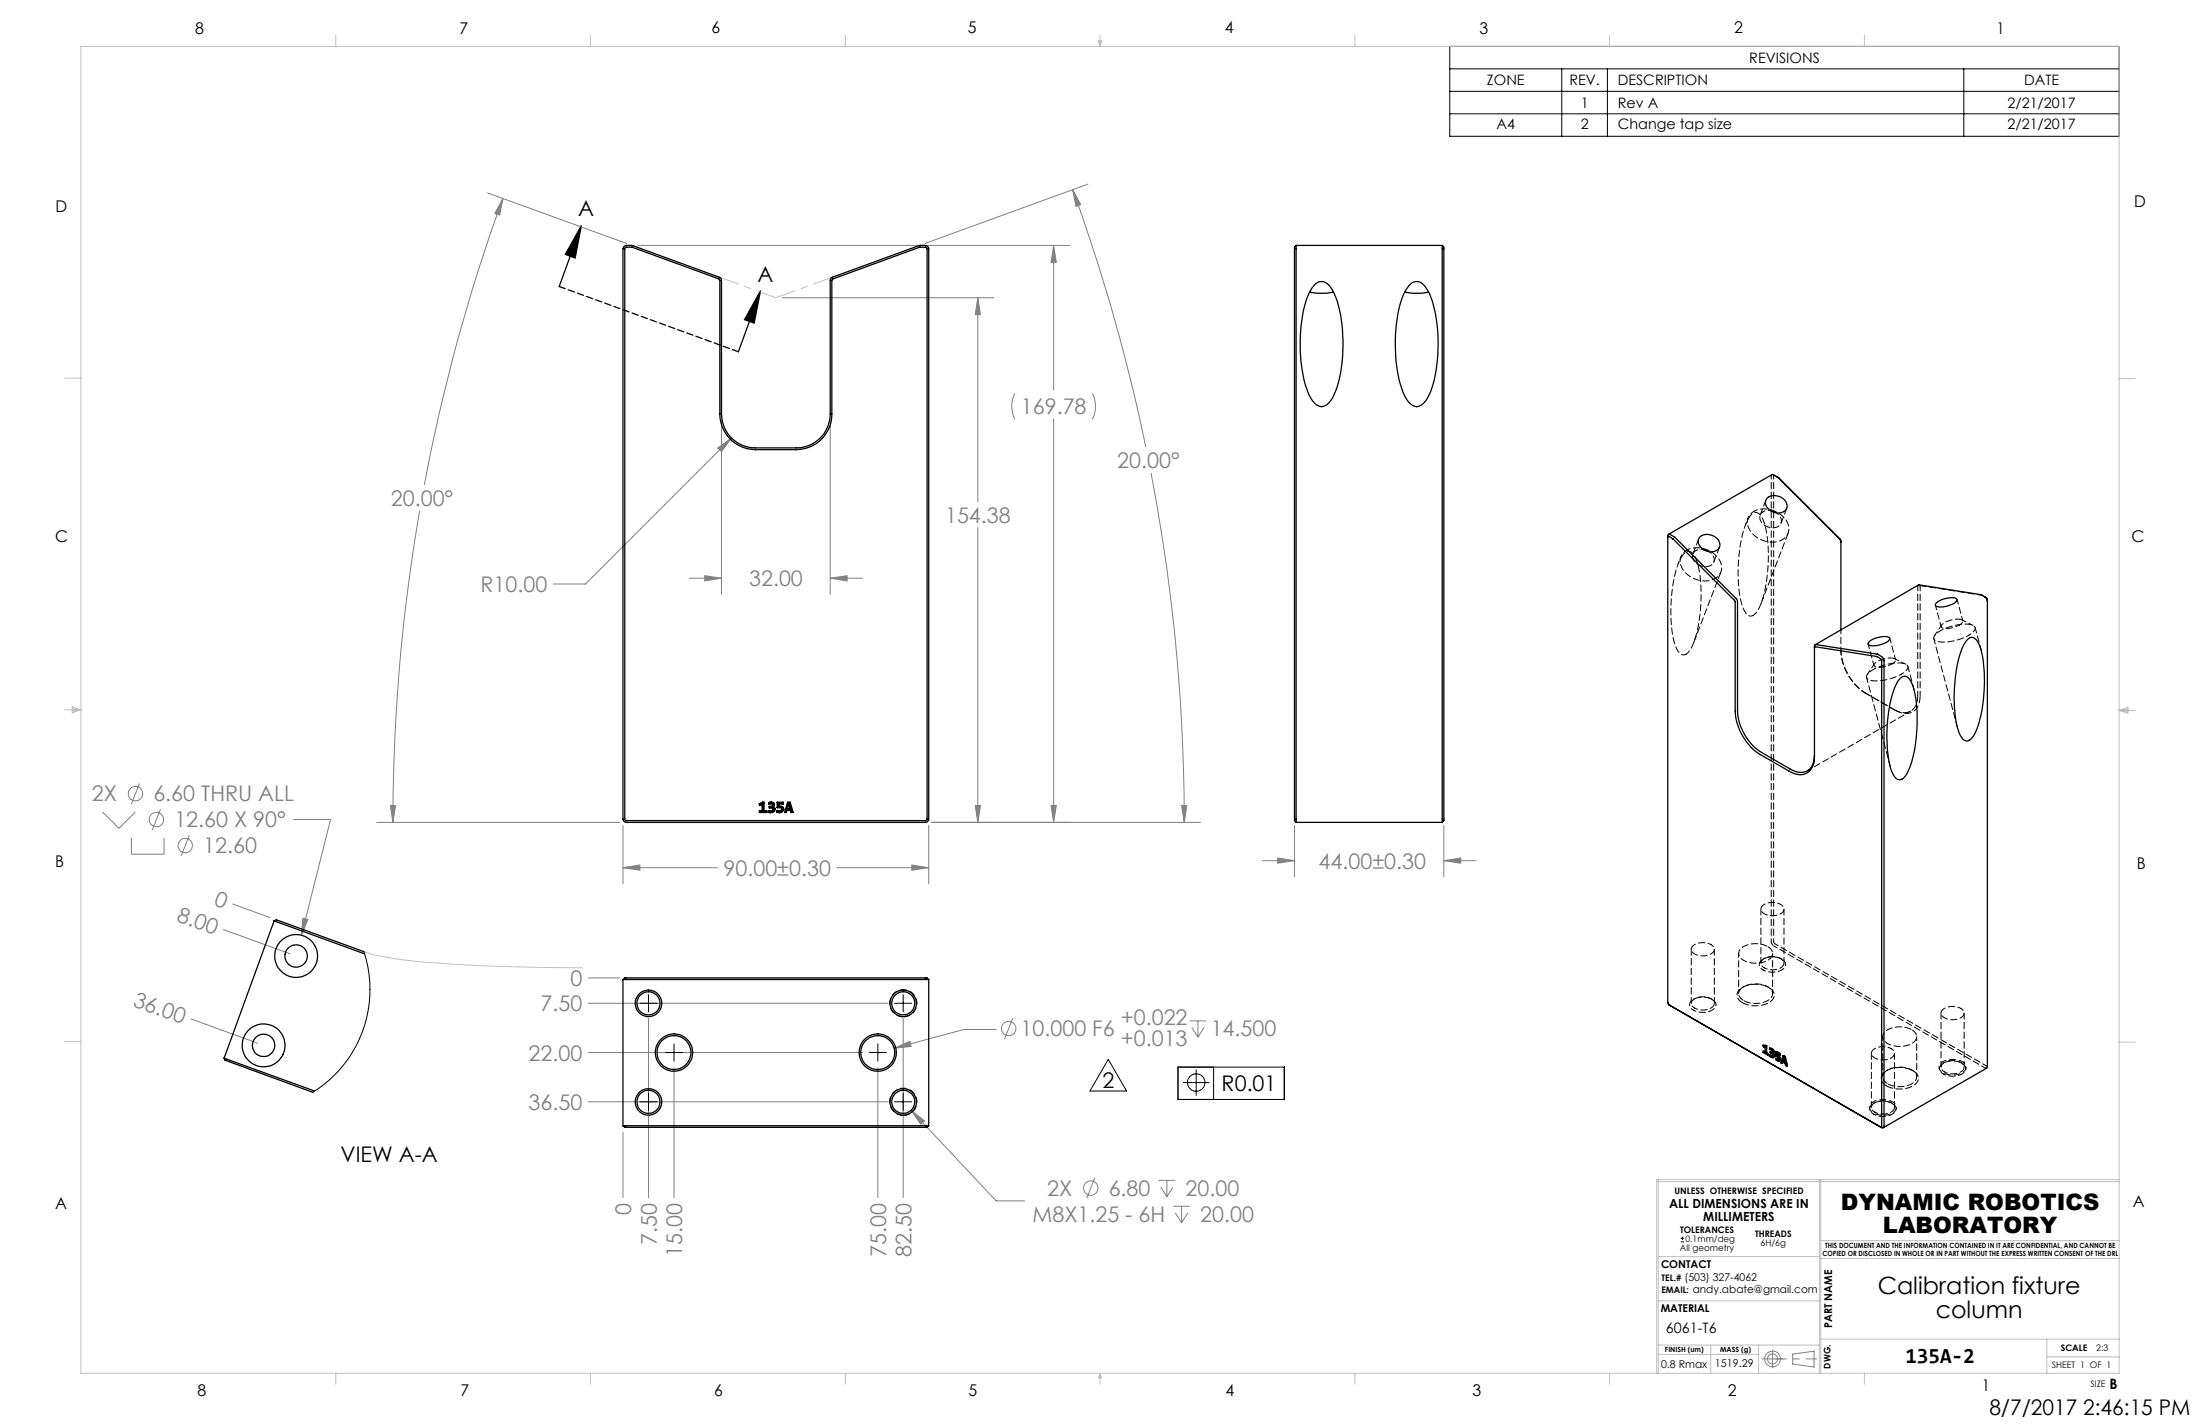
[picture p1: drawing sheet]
<svg xmlns="http://www.w3.org/2000/svg" width="432mm" height="279mm" viewBox="0 0 432 279" stroke-linecap="round" stroke-linejoin="round" font-family="sans-serif">
<g fill="none" stroke="#808080" stroke-width=".2">
<path d="M95.7 37.9l27.3 9.9M98.7 38.9l-.6 3.3-1-.3zM98.7 38.9a351 351 0 0 0-15.4 56.2M210.5 37.2l1.6 2.9-.9 .4zM210.5 37.2a357.4 357.4 0 0 1 14.4 50.6M213.5 36.1l-31.9 11.7M125.2 48.2h84.8M153.6 58.4h41.5M191.9 58.4v40.1M191.9 58.4l.5 3.3h-1zM206.8 48.2l.5 3.3h-1zM206.8 48.2v28.4"/>
<path d="M199.2 77.2a5.6 5.6 0 0 0 0 5M214.4 77.2a5.6 5.6 0 0 1 0 5M140.9 87.9l2.7-2-2 2.7zM141.6 82.5v34.1M143.6 85.9l-28.7 28.7h-6.3M162.9 82.5v34.1M206.8 82.2v79.2M225.9 92.8a362 362 0 0 1 6.5 68.6M82.4 100.2a354.9 354.9 0 0 0-5.3 61.2M135.3 113.5h6.3M138.3 113l3.3 .5-3.3 .5zM162.9 113.5l3.4-.5v1z"/>
<path d="M162.9 113.5h6.4M191.9 103.5v57.9M20.1 159.3l3.3 3.2 3.2-3.2M27.4 153.7l-1.6 4M31.5 158.8l-1.6 4M76.6 158h1l-.5 3.4zM191.4 158h1l-.5 3.4zM206.3 158h1l-.5 3.4zM231.9 158h1l-.5 3.4zM25.8 164.4v3.2h6.4v-3.2M37.1 163.9l-1.5 4M45.7 177.4l7.4 2.7"/>
<path d="M57.6 160.8h7.3l-5.7 22.7M73.9 161.4h47.8M122.3 170.3l3.3-.6v1zM122.3 162v11.4M122.3 170.3h18.5M164.3 170.3h18M179 169.7l3.3 .6-3.3 .4zM182.3 162v11.4M182.9 161.4h52.7M247.7 168.9h6.4M250.8 168.3l3.3 .6-3.3 .5zM254.1 162v10"/>
<path d="M283.4 168.9l3.3-.6v1.1zM283.4 162v10M283.4 168.9h6.3M37.5 199.9l13.1 4.8M43.9 182.4l13 4.7M59.4 180.2l1 .2-1.2 3.1zM115.5 191.9h6.2M115.5 196.8h58.8M127.3 199.8v35.2M177.3 199.8v35.2M198.8 199.8l-1.6 4M115.5 206.5h53.8"/>
<path d="M115.5 216.2h58.8M132.3 209.5v25.5M172.3 209.5v25.5M175.5 205.7l3.1-1.4 .2 1zM178.8 217.8l2.7 2.1-.8 .7zM178.8 217.8l16.7 17.8h5.6M195.5 202h-6.3l-13.7 3.7M233.5 200.3h3.2M233.9 201.6l1.2 1.9M235.1 200.3v3.2M236.3 201.6l-1.2 1.9M122.3 222.1v12.9"/>
<path d="M214.9 231.1l-1.6 4M227.4 231.6h3.2M227.8 232.9l1.2 1.9M229 231.6v3.2M230.2 232.9l-1.2 1.9M230.3 236.7h3.2M230.7 238l1.2 1.9M231.9 236.7v3.2M233.1 238l-1.2 1.9M345.9 266.6h4M347.9 264.9v3.5M351.9 265.7l4.2-.6v3.1l-4.2-.5z"/>
<circle cx="26.6" cy="155.7" r="1.41"/>
<circle cx="30.7" cy="160.8" r="1.4"/>
<circle cx="36.4" cy="165.9" r="1.42"/>
<circle cx="198" cy="201.8" r="1.41"/>
<circle cx="214.1" cy="233.1" r="1.42"/>
<circle cx="347.9" cy="266.6" r="1.55"/>
<circle cx="347.9" cy="266.6" r="1"/>
</g>
<g fill="none" stroke="#000" stroke-width=".2">
<path d="M284.6 9.1h131.3v17.6h-131.3zM284.6 13.5h131.3M284.6 17.9h131.3M306.5 13.5v13.2M315.5 13.5v13.2M385.4 13.5v13.2M284.6 22.3h131.3M125.6 196.9h3.4M127.3 195.2v3.3M175.6 196.9h3.4M177.3 195.2v3.3M125.6 216.2h3.4"/>
<path d="M127.3 214.5v3.4M130.6 206.5h3.4M132.3 204.8v3.4M170.6 206.5h3.4M172.3 204.8v3.4M175.6 216.2h3.4M177.3 214.5v3.4M217.5 207.9l3.6 6.2h-7.2zM231.2 209.4h20.9v6.3h-20.9zM232.2 212.4h5.1M234.8 209.8v5.2M238.2 209.4v6.3"/>
<path d="M329.9 243.7h.7M329.9 243h.7M330.2 242.6v.7"/>
<circle cx="234.8" cy="212.4" r="1.72"/>
</g>
<path d="M114.1 44.3l-1.2 6.3-2-.7zM114.1 44.3l-4.4 11.9M149.3 57.1l-1.3 6.3-1.9-.7zM149.3 57.1l-4.4 11.9" fill="none" stroke="#000" stroke-width=".25"/>
<g fill="none" stroke="#c0c0c0" stroke-width=".2">
<path d="M15.9 9.1h400v260.4h-400zM65.9 6.9v2.2M115.9 6.9v2.2M165.9 6.9v2.2M215.6 8h.6l-.3 1.1zM215.7 8l.2 1.1M215.9 6.9v2.2M216 8l-.1 1.1M265.9 6.9v2.2M315.9 6.9v2.2M365.9 6.9v2.2M12.7 74.2h3.2"/>
<path d="M415.9 74.3h3.2M12.7 139.3h3.2M14.2 139.1l1.7 .2M14.2 138.7l1.7 .6-1.7 .5zM15.9 139.3l-1.7 .3M415.9 139.4h3.2M415.9 139.4l1.8-.6v1.2zM415.9 139.4l1.8 .3M417.7 139.2l-1.8 .2M71.4 186.8a56.7 56.7 0 0 0 13.5 2.1 386 386 0 0 0 29.5 1M12.7 204.4h3.2M415.9 204.5h3.2"/>
<path d="M325.2 231.8h90.7M325.5 231.5v38M357.1 231.5v38M357.4 231.5v38M415.9 231.5h-90.7v38M325.5 255.2h31.9M325.5 246.6h31.6M357.4 243.4h58.5M357.4 246.9h58.5M65.9 269.5v2.1M115.9 269.5v2.1M165.9 269.5v2.1"/>
<path d="M215.9 269.5v2.1M215.9 269.5l.3 .8h-.6zM265.9 269.5v2.1M315.9 269.5v2.1M325.5 263.9h31.6M325.5 265.7h19.7M335.8 263.9v5.6M345.2 263.9v5.6M357.4 262.7h58.5M365.9 269.5v2.1M401.7 266.2h14.2M401.7 262.7v6.8"/>
</g>
<path d="M371.5 216.2a3.6 3.6 0 0 0-4.5 .7 1.48 1.48 0 0 0 1.4 1.8 3.3 3.3 0 0 0 3.8-1.2 1.19 1.19 0 0 0-.7-1.3M385.1 208.3a3.6 3.6 0 0 0-4.4 .7 1.48 1.48 0 0 0 1.4 1.8 3.3 3.3 0 0 0 3.8-1.1 1.19 1.19 0 0 0-.8-1.4" fill="none" stroke="#000" stroke-width=".2" stroke-dasharray="1.3 .6" stroke-dashoffset=".6" stroke-linecap="butt"/>
<path d="M177.3 199.5a2.67 2.67 0 0 1-2.4-3.9 2.67 2.67 0 0 1 4.6-.2 2.67 2.67 0 0 1-2 4.1h-.2M177.3 218.8a2.67 2.67 0 0 1-2.4-3.9 2.67 2.67 0 0 1 4.6-.2 2.67 2.67 0 0 1-2 4.1h-.2" fill="none" stroke="#000" stroke-width=".2" stroke-dasharray="1.3 .6" stroke-dashoffset="-.1" stroke-linecap="butt"/>
<path d="M109.8 56.2l35.1 12.8" fill="none" stroke="#000" stroke-width=".25" stroke-dasharray="1.3 .6"/>
<path d="M348.5 266.6h8.1" fill="none" stroke="#808080" stroke-width=".2" stroke-dasharray="15.2 1.3 1.3 1.3" stroke-dashoffset="13.1"/>
<path d="M141.2 54.4l11.1 4M152.3 58.4l11.1-4" fill="none" stroke="#c0c0c0" stroke-width=".2" stroke-dasharray="15.2 1.3 1.3 1.3" stroke-dashoffset="11.2"/>
<path d="M114.1 44.3l-1.2 6.3-2-.7zM149.3 57.1l-1.3 6.3-1.9-.7z" fill="#000"/>
<g fill="#808080">
<path d="M191.9 58.4l.5 3.3h-1zM191.4 158h1l-.5 3.4z"/>
<path d="M206.3 158h1l-.5 3.4zM206.8 48.2l.5 3.3h-1zM138.3 113l3.3 .5-3.3 .5zM162.9 113.5l3.4-.5v1zM140.9 87.9l.7 .7 2-2.7zM231.9 158h1l-.5 3.4zM210.5 37.2l1.6 2.9-.9 .4zM98.7 38.9l-.6 3.3-1-.3zM76.6 158h1l-.5 3.4zM122.3 170.3l3.3-.6v1zM179 169.7l3.3 .6-3.3 .4zM250.8 168.3l3.3 .6-3.3 .5zM283.4 168.9l3.3-.6v1.1zM178.8 217.8l1.9 2.8 .8-.7zM175.5 205.7l3.3-.4-.2-1zM59.4 180.2l-.2 3.3 1.2-3.1z"/>
</g>
<g fill="none" stroke="#000" stroke-width=".25">
<path d="M122.4 48.5l.5-.3h1.3l17 6.2 .3 .2 .1 .3v26.3a6.7 6.7 0 0 0 6.7 6.7h8a6.7 6.7 0 0 0 6.6-6.7v-26.3l.2-.3 .3-.2 17-6.2h1.2a.73 .73 0 0 1 .7 .6v111.9a.73 .73 0 0 1-.7 .7h-58.7a.73 .73 0 0 1-.6-.7v-111.9zM122.7 48.6l.2-.1h1.2l17.2 6.4v26.3a7 7 0 0 0 7 7h8a7 7 0 0 0 7-7v-26.3l17.2-6.4h1.3l.2 .3v111.9l-.1 .2h-59.2zM254.4 48.2v113.2M254.4 48.2l-.3 .3v112.5l.3 .4M254.4 48.2h28.7M257 57.3a13.1 13.1 0 0 0 4.7 0M258.1 55.8a1.82 1.82 0 0 1 2.9 .3 18.1 18.1 0 0 1 2.5 9.6 24.8 24.8 0 0 1-2 12.5l-.4 .5a1.92 1.92 0 0 1-1.7 1.1 1.92 1.92 0 0 1-1.8-1.1 16.7 16.7 0 0 1-2.3-7.8 29.2 29.2 0 0 1 1.6-13.2l.6-1.1zM275.7 57.3a12.9 12.9 0 0 0 4.7 0M276.5 56.1a1.86 1.86 0 0 1 3.1 0 15.1 15.1 0 0 1 2.4 7.5 30.5 30.5 0 0 1-1.3 13.4l-.3 .6a2.71 2.71 0 0 1-2.7 2.1 4.7 4.7 0 0 1-2.6-3.4 30.1 30.1 0 0 1 .4-18.6zM283.1 48.2v113.2M283.1 48.2l.3 .3v112.5l-.3 .4M346.9 97.7a2.48 2.48 0 0 1 3.9 1.7 1.92 1.92 0 0 1-2.9 1 1.78 1.78 0 0 1-1-2.7z"/>
<path d="M348.8 93.6l12.3 12.2 .2 .6M348.8 93.6l-.8-.5h-.2l-20.3 11.7M348.8 93.6l.3 .2 12.2 12.2v17.6M327.3 105.4l.3-.1 .7 .4 12.3 12.3v21.5a10.9 10.9 0 0 0 4.9 8.6l5.7 3.2a3 3 0 0 0 4.4-.5 4.3 4.3 0 0 0 .5-2.4l.1-21.8 .2-.1 12.1 1.8 .8 .5 .5 .7v91.5a.3 .3 0 0 1-.2 .3 .3 .3 0 0 1-.3 0l-41.7-24.1M333.7 105.3a2.48 2.48 0 0 1 3.9 1.8 1.92 1.92 0 0 1-2.9 .9 1.78 1.78 0 0 1-1-2.7zM334.3 107.8l1.1 .4M347.5 100.2l1.1 .4M379.9 118.4a4.5 4.5 0 0 1 4-1l.2 .1a1.12 1.12 0 0 1-1 1.1 4.2 4.2 0 0 1-3.2 .3l-.1-.2zM389.6 117.1l.3 .4 .2 .4M389.6 117.1l-.8-.4-12.2-1.9-20.3 11.7M389.6 117.1l.3 .2 .2 .3v91.7l-.2 .3-20.3 11.7M356.1 127.1l.2-.2 12.1 1.9 .8 .5 .1 .3v91.4l-.2 .1"/>
<path d="M366.7 126a4.5 4.5 0 0 1 4-.9l.2 .1a1.12 1.12 0 0 1-1 1 4.2 4.2 0 0 1-3.2 .3l-.1-.1zM372.9 133.1a1.13 1.13 0 0 1 2 .3 17.8 17.8 0 0 1 1.4 8.8 21.9 21.9 0 0 1-2.2 9.9 1.27 1.27 0 0 1-1.2 .9 1.27 1.27 0 0 1-1.2-.9 19.2 19.2 0 0 1-1.3-9 20.3 20.3 0 0 1 2.3-9.7zM386.2 125.5a1.1 1.1 0 0 1 1.9 .3 14.5 14.5 0 0 1 1.4 7.1 23.4 23.4 0 0 1-2.2 11.6 1.22 1.22 0 0 1-2 .6 10.9 10.9 0 0 1-1.7-6.2 26.9 26.9 0 0 1 1.8-12.3zM149 157.7l.1 .3M149 157.7l.2 .1M149 159.4h1.4M149 159.1h.6M149 159.1v.3M149 159.1l.2 .1M149.2 157.8h.1M149.2 159.2h.1M149.2 159.2l-.2 .2"/>
<path d="M149.2 159.2h1M149.2 157.8l-.1 .2M149.6 157.8l-.5 .2M149.6 157.8v1.3M149.6 157.4h.4M149.6 157.4l-.6 .3M149.6 157.4l.1 .2M149.7 157.6h.1M149.7 157.6l-.5 .2M149.7 157.6l-.1 .2M149.8 157.6v1.6l-.2-.1M149.8 157.6v1.6l.2-.1"/>
<path d="M150 159.1h.4M150 157.4v1.7M150 157.4l-.2 .2M150.2 159.2h.1M150.2 159.2l.2 .2M150.4 159.1v.3M150.4 159.1l-.2 .1M150.8 159.1l.1 .2M150.8 159.1h.4M150.8 159.1v.3M150.8 157.5l.2 .1M150.8 157.5v.3"/>
<path d="M150.9 159.3l-.1 .1M150.9 159.3h.1M150.9 159.3h.3M151 158.5a.57 .57 0 0 1 .7 .3M151 157.6l-.2 .2M151 157.6h.1M151 158.2v.3M151 158.2l.2 .2M151.2 158.4h.1M151.2 158.4l-.2 .1M151.2 159.1v.2M151.2 158.4l.6 .1"/>
<path d="M151.3 157.7l-.5 .1M151.3 157.7l.4 .2M151.3 157.6v.1M151.3 157.6l.4 .1 .1 .2M151.3 157.6h-.3M151.3 157.4l.6 .1 .1 .4M151.3 157.4l-.5 .1M151.3 157.4v.2M151.3 157.6l.5 .1 .1 .2M151.7 157.9a.51 .51 0 0 1-.7 .3M151.7 157.9h.1M151.7 158.3l.3 .2 .2 .3"/>
<path d="M151.7 158.3l-.5 .1M151.7 158.8h.2M151.7 158.8l-.1 .2-.4 .1M151.8 158.5l.1 .3M151.8 158.5l.2 .3M151.8 158.1l-.6 .3M151.8 157.9v.2M151.9 158.8l-.1 .3-.6 .2M151.9 157.9l-.1 .2M151.9 157.9h.1M152 158.8l-.2 .4-.9 .1M152 158.8h.2"/>
<path d="M152 157.9l-.3 .4M152.2 158.8a.97 .97 0 0 1-1.4 .6M152.5 159.1h.4M152.5 159.4l.4 .1M152.5 159.1l.2 .1M152.5 159.1v.3M152.5 158.5h.8l.1 .3M152.5 157.4h1.2M152.5 157.4v1.1M152.5 157.4l.2 .2M152.7 158.3a.7 .7 0 0 1 .9 .3l.1 .2M152.7 159.2l-.2 .2"/>
<path d="M152.7 159.2l.2 .1M152.7 159.2h.1M152.7 158.3l-.2 .2M152.7 157.6h.9M152.7 157.6v.7M152.8 157.6v.7l.1-.1M152.8 157.6l.1 .2M152.8 157.6h.8M152.9 158.2h.1a.7 .7 0 0 1 .8 .4v.2M152.9 157.8v.4M152.9 157.8h.8M152.9 158.3l.5 .1 .2 .4"/>
<path d="M152.9 159.3v.2M152.9 159.1v.2M153.4 158.8h.2M153.4 158.8l-.1 .2-.4 .1M153.6 158.8l-.2 .3-.5 .2M153.6 157.6l.1 .2M153.6 157.6h.1M153.7 158.8h.1M153.7 158.8l-.3 .4-.5 .1M153.7 157.4v.4M153.7 157.4l-.1 .2M153.8 158.8v.2a.85 .85 0 0 1-.9 .5"/>
<path d="M154 159.4h.3M154.2 159.2h.1M154.2 159.2l-.2 .2M154.2 159.2l.1 .2M154.3 158.9l.1 .1M154.3 158.9h1M154.4 159l-.1 .4M154.4 159h.8M154.6 158.7l-.3 .2M154.6 158.7h.5M154.6 157.4h.5M154.6 157.4l-.6 2"/>
<path d="M154.6 157.4l.1 .2M154.7 157.6h.1M154.7 157.6l-.5 1.6M154.8 157.5l.1 .1M154.8 157.5l-.1 .1M154.8 157.8l.3 .9M154.8 157.5v.3M154.8 157.8l-.2 .9M154.9 157.6h.1M154.9 157.6l.4 1.3-.2-.2M155 157.6l.5 1.6M155.1 157.4l.6 2"/>
<path d="M155.1 157.4l-.1 .2M155.2 159l.1 .4M155.3 159.4h.4M155.3 158.9l-.1 .1M155.3 158.9l.1 .3M155.4 159.2h.1M155.4 159.2l-.1 .2M155.5 159.2l.2 .2M356.1 148.2a2.92 2.92 0 0 1-2.5 3.4 4.1 4.1 0 0 1-2.2-.7l-5.6-3.3a10.4 10.4 0 0 1-4.8-8.1v-21.8l-12.3-12.3-.9-.5a.3 .3 0 0 0-.3-.1 .3 .3 0 0 0-.2 .4v91.5l.3 .5M254.4 161.4h28.7M53.8 180.7l.5-.2 17.1 6.2M53.8 180.7l-9.8 26.9"/>
<path d="M53.8 180.7l17.7 6.4M122.3 192.2h60M122.3 192.2l.3-.3h59.4l.3 .3M122.3 192.2v28.7M182.3 192.2v28.7M327.6 197.2l.2 .1M44 207.6l17.7 6.5M44 207.6l.2 .4M44.2 208h.1M44.2 208l17.2 6.3M346 205.1l.7 .1v1.4l.3 .2v.2l-.9-.5M346 205.1l.1 .3"/>
<path d="M346 205.1h.4M346.1 205.4h.3M346.3 206.4l-.2 .1M346.4 205.1l.2 .1M346.4 205.2l-.3 .2M346.4 205.1v.1M346.4 205.4v1M346.4 206.4l-.3-.2v.3M346.4 206.4l.3 .2M346.6 205.2l-.2 .2M347.3 205.9v-.3a.99 .99 0 0 1 .9 .8M347.3 205.9l.4 .1"/>
<path d="M347.5 206.6l.4 .3v.2M347.5 207.1l-.2 .1M347.6 205.7l-.3 .2M347.6 206.4l-.1 .2M347.7 206l.2 .4M347.8 205.9l-.1 .1M347.8 207.3h.3M347.9 206.4l-.2 .1-.2-.2v.3M347.9 206.7l.3 .4-.1 .4h-.3l-.5-.3M347.9 207.1l-.1 .2-.5-.4v.3M348.1 206.3l-.2 .1M348.2 206.4l-.4 .1 .1 .2"/>
<path d="M348.2 206.4l-.1 .3h-.2M348.2 207.1h-.3M348.2 207.2l-.1 .1M348.3 207.2l-.3 .1M348.5 207.2l.5 .3 .1 .3M348.5 207.9l.3 .2M348.7 207.8l-.2 .1M348.8 207a.72 .72 0 0 1 .4 1.2l-.4-.1M348.8 206.7v.3M348.8 206.7l.6 .3v-.2l-.9-.5v.9M348.8 207l-.3 .2M348.8 206.5v.2"/>
<path d="M349.1 207.8l-.1 .1-.5-.3v.3M349.4 207.9h-.4l-.2 .2M349.4 207.8h-.3M349.5 207.9l-.4 .1M349.5 208.5l.5-1.4 .3 .2 .4 1.9-.3-.1M349.9 208.4l-.1 .3-.3-.2M349.9 208.4l.5 .3M349.9 208.4h.1M349.9 208.4l-.4 .1M350 208.2l.3 .2M350 208.2l-.1 .2M350.1 207.5l.2 .9"/>
<path d="M350.1 207.5l.1-.2-.3 1.1M350.1 207.5l-.1 .7M350.3 208.4l.3 .1M350.4 208.7v.4M350.6 208.5l-.2 .2M350.7 208.9l-.3 .2M122.3 220.9h60M122.3 220.9l.3 .3h59.4l.3-.3"/>
<circle cx="58.1" cy="187.6" r="2.19"/>
<circle cx="58.1" cy="187.6" r="4.2"/>
<circle cx="127.3" cy="196.9" r="2.28"/>
<circle cx="127.3" cy="196.9" r="2.6"/>
<circle cx="177.3" cy="196.9" r="2.6"/>
<circle cx="177.3" cy="196.9" r="2.27"/>
<circle cx="51.7" cy="205.1" r="4.2"/>
<circle cx="51.7" cy="205.1" r="2.2"/>
<circle cx="127.3" cy="216.2" r="2.28"/>
<circle cx="127.3" cy="216.2" r="2.6"/>
<circle cx="132.3" cy="206.5" r="3.7"/>
<circle cx="132.3" cy="206.5" r="3.3"/>
<circle cx="172.3" cy="206.5" r="3.7"/>
<circle cx="172.3" cy="206.5" r="3.3"/>
<circle cx="177.3" cy="216.2" r="2.6"/>
<circle cx="177.3" cy="216.2" r="2.27"/>
</g>
<path d="M71.4 186.7l1 4.4 .2 4.2-.5 3.6-.9 3.5-1.5 3.2-1.2 1.9-1.2 1.6-2.7 2.9-3.2 2.3" fill="none" stroke="#000" stroke-width=".2"/>
<path d="M334.3 107.8h-.7l-.7 .2M347.5 100.2h-.7l-.7 .2M373.2 132.3a9.4 9.4 0 0 1-6.3 1.1 .77 .77 0 0 1-.6-.7 .77 .77 0 0 1 .6-.8 9.4 9.4 0 0 1 7-1.6 .77 .77 0 0 1 .6 .7 .77 .77 0 0 1-.5 .8l-.8 .5M386.4 124.7a9.4 9.4 0 0 1-6.3 1.1 .77 .77 0 0 1-.6-.7 .77 .77 0 0 1 .6-.8 9.4 9.4 0 0 1 7-1.7 .77 .77 0 0 1 .6 .8 .77 .77 0 0 1-.6 .7l-.7 .6M332.4 198.2a3.6 3.6 0 0 0 4.3-.7 1.34 1.34 0 0 0-1.2-1.7 3.2 3.2 0 0 0-3.9 1.1 1.14 1.14 0 0 0 .8 1.3M346 190.3a3.6 3.6 0 0 0 4.4-.7 1.34 1.34 0 0 0-1.3-1.7 3.2 3.2 0 0 0-3.8 1.1 1.14 1.14 0 0 0 .7 1.3M350.5 207.3l.3 1.6M367.7 218.6a3.6 3.6 0 0 0 4.4-.7 1.34 1.34 0 0 0-1.3-1.7 3.2 3.2 0 0 0-3.8 1.1 1.14 1.14 0 0 0 .7 1.3M381.4 210.7a3.6 3.6 0 0 0 4.3-.6 1.34 1.34 0 0 0-1.2-1.8 3.2 3.2 0 0 0-3.8 1.1 1.14 1.14 0 0 0 .7 1.3" fill="none" stroke="#000" stroke-width=".2" stroke-dasharray="1.3 .6" stroke-dashoffset=".8"/>
<g fill="none" stroke="#000" stroke-width=".2" stroke-dasharray="1.3 .6" stroke-dashoffset=".5">
<path d="M331.1 107.9a2.65 2.65 0 0 0-.4 4.3 4.9 4.9 0 0 0 6.3 1 2.83 2.83 0 0 0-.4-4.4 5.1 5.1 0 0 0-5.5-.9M344.3 100.3a2.65 2.65 0 0 0-.4 4.3 4.9 4.9 0 0 0 6.3 1 2.83 2.83 0 0 0-.4-4.4 5.1 5.1 0 0 0-5.5-.9M366 135.9a10.4 10.4 0 0 1-4.7-8.1M371.4 130.3a4.2 4.2 0 0 1-3.5 .4l-.1-.1a2.31 2.31 0 0 1 2-1.3l1.3-.2 .6 .1 .3 .2a.73 .73 0 0 1-.6 .9M384.6 122.6a4.2 4.2 0 0 1-3.5 .5l-.1-.1a2.31 2.31 0 0 1 2-1.4l1.3-.1 .6 .1 .3 .2a.73 .73 0 0 1-.6 .8M327.8 197.3l-.3-.4-.1-.4M341.2 187.1v7.9M347.6 184.8l.2 .4 .3 .4M347.9 195v-7.9M348.1 185.6l41.5 23.9M350.3 207.2l-.3 .9M369.5 203.4v7.9"/>
<path d="M376.2 211.3v-7.9M389.8 209.1l-41.4-23.9"/>
</g>
<g fill="none" stroke="#000" stroke-width=".2" stroke-dasharray="1.3 .6">
<path d="M346.6 98.1l-1.1 3M347.8 93.1l-.2 .3M348.1 93.4l.3-.1M333.4 105.8l-1.1 2.9M336.4 110.3l1.1-3M349.6 102.6l1.1-2.9M376.5 114.8l-.1 .3M376.9 115.1l.1-.2M389 116.8h.1M366.3 136.1l-.3-.2M376.4 136.5a2.91 2.91 0 0 1-2.5 3.3 4.2 4.2 0 0 1-2.2-.6M332.6 195.9l-.2 .2"/>
<path d="M336.1 196.1l-.3-.2M342 196.7a5.3 5.3 0 0 0 5.8-.5 1.52 1.52 0 0 0-.6-2.5 5.3 5.3 0 0 0-5.9 .6 1.52 1.52 0 0 0 .7 2.4M342.2 193.6l-.2 .1M346.3 188.1l-.3 .1M347.2 193.7l-.3-.1M348.4 185.2l-.3-.4M349.7 188.2l-.2-.1M346.4 206.3h.1M346.4 206.3l.3 .2M346.4 206.3l-.1 .1M346.4 206.3l-.3-.1M346.5 205.1h.2"/>
<path d="M346.7 205.1h-.2M346.7 205.1h.1M346.7 205.1h-.1M346.7 205.1v.1M346.7 205.2h.1M346.7 206.5h.1M346.7 205.2v-.1M346.8 205.2h-.1M346.8 206.6l.3 .1M346.8 206.6h-.1M347.1 206.7h.1M347.1 206.7l-.1 .1"/>
<path d="M347.1 206.7l-.1 .3M347.6 207h.1M347.6 207l.2 .2M347.6 207l-.1 .1M347.6 207l-.3-.1M347.6 205.7h.1M347.6 205.7l.3 .1M347.6 205.7l-.3-.1M347.7 206.4h.1M347.7 206.4l-.2-.1M347.8 206.5h.1M347.8 207.2l-.2-.2"/>
<path d="M347.8 206.4h.1M347.8 206.4v.1M347.8 207.2l.3 .1M347.8 207.2l-.2-.1M347.9 205.8l-.1 .1M347.9 205.8l-.3-.1M347.9 205.8h-.2M348 206.5l-.2-.1M348 207.3l-.2-.1M348.1 206.6l.1-.2M348.2 206.7l-.4-.2M348.2 206.7l.1 .4"/>
<path d="M348.2 206.4v-.1M348.2 206.3h-.1M348.2 207.2l.1-.2M348.2 207.4l.1-.2M348.2 206.3v.1M348.3 207l-.1-.3M348.3 207h-.1M348.3 207.1v.1M348.8 207.7h.1M348.8 207.7l.2 .2M348.8 207.7l-.1 .1M348.8 207.7l-.3-.1"/>
<path d="M348.8 207v-.5M348.8 206.5v-.1M348.8 207h.1M348.8 206.4l-.3-.1M348.9 206.4v.1M348.9 206.4v.6M348.9 207l.2 .1M348.9 207h-.1M349 207.9l-.2-.2M349 207.9h.1M349 207.1l-.2-.1M349 207.9h.2"/>
<path d="M349 207.9l-.2-.1M349.2 207.9h-.2M349.4 207.9l.1-.2M349.4 208.1l.1-.2M349.4 206.7v.1M349.4 206.7v.3M349.4 206.7h.1M349.5 207.7v.2M349.5 207.7l-.1 .2M349.9 208.4h.1M349.9 208.4l-.1 .2M350 208.1l-.1 .3"/>
<path d="M350 208.1v.1M350 208.1h.1M350.2 207.2h.1M350.2 207.2v.1M350.2 207.2l-.2-.1M350.3 207.2h-.1M350.4 207.3l-.2-.1M350.4 207.3h.1M350.5 207.3h-.2M350.7 208.5l-.1-.1M350.7 208.5h-.1M350.7 208.8v-.3"/>
<path d="M350.7 208.8v.1M350.8 208.9l-.1-.1M350.8 208.9v.3M368 216.4l-.3 .1M370.3 213.1a5.3 5.3 0 0 0 5.8-.6 1.52 1.52 0 0 0-.6-2.4 5.3 5.3 0 0 0-5.9 .5 1.52 1.52 0 0 0 .7 2.5M370.5 209.9l-.2 .2M371.4 216.5l-.2-.1M375.5 210.1l-.3-.2M381.6 208.5l-.2 .1M385.1 208.6l-.3-.1M389.6 209.5l.3 .1M390.1 209l-.3 .1"/>
</g>
<g fill="none" stroke="#000" stroke-width=".2" stroke-dasharray="1.3 .6" stroke-dashoffset=".4">
<path d="M348.4 93.3l.7 .4M376.4 115.1v21.4M389.1 116.8l.7 .4M361.3 127.8v-4.2M367.9 130.3l-1.4 2M374 130.3l-2.2-1.1M376.9 136.5v-21.4M381.1 122.7l-1.4 2M387.2 122.7l-2.2-1.1M354.8 151.2l20.2-11.7M347.1 206.7l-.7-.4M349.1 207.1l.3 .3 .1 .3"/>
<path d="M349.5 207.7l-.2-.4-.3-.2M350 208.1l.7 .4M350.7 208.5l-.7-.4"/>
</g>
<path d="M377 114.9l12 1.9M379.9 118.7l1.1 4.3M330.9 128.4a1.18 1.18 0 0 1-1.7-.8 21.3 21.3 0 0 1-1.1-10.8 17.5 17.5 0 0 1 2.2-7.9 1.19 1.19 0 0 1 1.1-.7 1.19 1.19 0 0 1 1.1 .7 19.1 19.1 0 0 1 1.3 9.7 20.9 20.9 0 0 1-2.1 9l-.8 .8M344.1 120.7a1.18 1.18 0 0 1-1.7-.8 21.3 21.3 0 0 1-1.1-10.7 17.5 17.5 0 0 1 2.2-7.9 1.19 1.19 0 0 1 1.1-.8 1.19 1.19 0 0 1 1.1 .8 19.1 19.1 0 0 1 1.3 9.7 20.9 20.9 0 0 1-2.1 9l-.8 .7M361.3 127.5a10.9 10.9 0 0 0 5 8.6M366.7 126.4l1.1 4.2M372.1 129.5l-1.2-4.3M385.2 121.8l-1.1-4.2M347.9 205.8l.3 .5M348.2 206.3l-.3-.5M348.8 206.4l.6 .3M349.4 206.7l-.5-.3" fill="none" stroke="#000" stroke-width=".2" stroke-dasharray="1.3 .6" stroke-dashoffset=".3"/>
<path d="M347.6 93.4v91.4M329.9 109.2l-.5 1.4M332.9 108a1.52 1.52 0 0 0-.7 1.5 1.52 1.52 0 0 0 1 1.2 2.03 2.03 0 0 0 3.2-.7 1.94 1.94 0 0 0-1-1.8M343.1 101.6l-.5 1.4M346.1 100.4a1.52 1.52 0 0 0-.7 1.4 1.52 1.52 0 0 0 1 1.3 2.03 2.03 0 0 0 3.2-.7 1.94 1.94 0 0 0-1-1.8M348.1 184.8v-91.4M346.7 206.5v-1.3M346.8 205.2v1.4" fill="none" stroke="#000" stroke-width=".2" stroke-dasharray="1.3 .6" stroke-dashoffset=".7"/>
<path d="M366.3 136.1l5.6 3.2M366.4 132.9l4.6 17.4M371.7 139.2l-5.7-3.3M375.7 135.3l-1.2-4.5M379.5 125.3l4.7 17.4M388.9 127.7l-1.2-4.6" fill="none" stroke="#000" stroke-width=".2" stroke-dasharray="1.3 .6" stroke-dashoffset=".2"/>
<path d="M371.9 139.3a3.1 3.1 0 0 0 4.4-.5 4.4 4.4 0 0 0 .6-2.3" fill="none" stroke="#000" stroke-width=".2" stroke-dasharray="1.3 .6" stroke-dashoffset="-.2"/>
<path d="M349.5 177.4a3.1 3.1 0 0 0-3.8 .5 1.14 1.14 0 0 0 1.1 1.6 2.93 2.93 0 0 0 3.3-.8 .97 .97 0 0 0-.6-1.3M332.6 197.8a.99 .99 0 0 1-.7-1 .99 .99 0 0 1 .8-.9 3.1 3.1 0 0 1 3.7 .6 1.21 1.21 0 0 1-1.2 1.6l-1.4 .1-1.2-.4M335.8 185.3a3.1 3.1 0 0 0-3.7 .5 1.14 1.14 0 0 0 1.1 1.6 2.93 2.93 0 0 0 3.2-.8 .97 .97 0 0 0-.6-1.3M346.3 189.9a.99 .99 0 0 1-.7-1 .99 .99 0 0 1 .8-.9 3.1 3.1 0 0 1 3.7 .6 1.21 1.21 0 0 1-1.3 1.6l-1.3 .1-1.2-.4M384.8 197.8a.99 .99 0 0 1 .7 1 .99 .99 0 0 1-.7 .9 3.1 3.1 0 0 1-3.7-.6 1.21 1.21 0 0 1 1.2-1.5l1.3-.1 1.2 .3M350.7 208.5l-.3-1.2M368 218.2a.99 .99 0 0 1-.7-1 .99 .99 0 0 1 .7-.9 3.1 3.1 0 0 1 3.7 .6 1.21 1.21 0 0 1-1.2 1.6l-1.3 .1-1.2-.4M371.2 205.7a.99 .99 0 0 1 .6 1 .99 .99 0 0 1-.7 .9 3.1 3.1 0 0 1-3.7-.6 1.21 1.21 0 0 1 1.2-1.5l1.4-.1 1.2 .3M381.6 210.3a.99 .99 0 0 1-.6-1 .99 .99 0 0 1 .7-.9 3.1 3.1 0 0 1 3.7 .6 1.21 1.21 0 0 1-1.2 1.6l-1.4 .1-1.2-.4" fill="none" stroke="#000" stroke-width=".2" stroke-dasharray="1.3 .6" stroke-dashoffset=".6"/>
<path d="M345.6 118.4l5.4-13.8M332.4 126.1l5.4-13.9M342.2 196.3a1.47 1.47 0 0 1-.9-1.5 1.47 1.47 0 0 1 1.1-1.3 4.9 4.9 0 0 1 5.2 .6 1.45 1.45 0 0 1-.9 2.3 5.3 5.3 0 0 1-4.5-.1M346.9 185.7a4.7 4.7 0 0 0-5.4 .7 1.55 1.55 0 0 0 1.1 2.2 4.7 4.7 0 0 0 5.1-.8 1.38 1.38 0 0 0-.8-2.1M370.5 212.7a1.47 1.47 0 0 1-1-1.5 1.47 1.47 0 0 1 1.2-1.4 4.9 4.9 0 0 1 5.2 .6 1.45 1.45 0 0 1-.9 2.4 5.3 5.3 0 0 1-4.5-.1M375.2 202a1.47 1.47 0 0 1 1 1.5 1.47 1.47 0 0 1-1.2 1.4 4.9 4.9 0 0 1-5.1-.7 1.45 1.45 0 0 1 .8-2.3 5.3 5.3 0 0 1 4.5 .1" fill="none" stroke="#000" stroke-width=".2" stroke-dasharray="1.3 .6" stroke-dashoffset="-.1"/>
<path d="M345.6 178.4v10.6M331.9 186.3v10.6M336.5 196.9v-10.6M350.1 189v-10.6M381 198.8v10.6M367.3 206.7v10.6M371.8 217.3v-10.6M385.5 209.4v-10.6" fill="none" stroke="#000" stroke-width=".2" stroke-dasharray="1.3 .6" stroke-dashoffset=".1"/>
<g font-size="4.7">
<text x="368.5" y="254">Calibration fixture</text>
<text x="379.9" y="258.5">column</text>
</g>
<g font-size="4.4">
<text x="361.3" y="237.4">DYNAMIC ROBOTICS</text>
<text x="369.6" y="241.9">LABORATORY</text>
</g>
<g font-size="4.2">
<text x="113.5" y="42.5">A</text>
<text x="148.7" y="55.3">A</text>
<text x="216.4" y="213.5">2</text>
<text x="239.8" y="214.1">R0.01</text>
<text x="66.9" y="228">VIEW A-A</text>
<text x="374" y="267.5">135A-2</text>
<text x="390.5" y="277.7">8/7/2017 2:46:15 PM</text>
</g>
<g font-size="4.2" fill="#808080">
<text x="200.4" y="81.3">169.78</text>
<text x="219.3" y="91.9">20.00°</text>
<text x="76.7" y="99.2">20.00°</text>
<text x="185.5" y="102.6">154.38</text>
<text x="94.3" y="116.2">R10.00</text>
<text x="147" y="115.1">32.00</text>
<text x="18" y="157.3">2X</text>
<text x="30.1" y="157.3">6.60 THRU ALL</text>
<text x="34.2" y="162.3">12.60 X 90°</text>
<text x="39.9" y="167.4">12.60</text>
<text x="142" y="171.8">90.00±0.30</text>
<text x="258.8" y="170.4">44.00±0.30</text>
<text x="41.8" y="177.7" transform="rotate(20 41.8 177.7)">0</text>
<text x="34.5" y="180.7" transform="rotate(20 34.5 180.7)">8.00</text>
<text x="25.9" y="197.4" transform="rotate(20 25.9 197.4)">36.00</text>
<text x="112" y="193.4">0</text>
<text x="106.1" y="198.4">7.50</text>
<text x="200.3" y="203.3">10.000 F6</text>
<text x="220" y="201.1">+0.022</text>
<text x="237.6" y="203.3">14.500</text>
<text x="103.8" y="208.1">22.00</text>
<text x="220" y="205.2">+0.013</text>
<text x="103.8" y="217.8">36.50</text>
<text x="123.9" y="238.5" transform="rotate(-90 123.9 238.5)">0</text>
<text x="202.7" y="239.7">M8X1.25 - 6H</text>
<text x="205.5" y="234.6">2X</text>
<text x="217.6" y="234.6">6.80</text>
<text x="232.7" y="234.6">20.00</text>
<text x="235.6" y="239.7">20.00</text>
<text x="128.9" y="244.4" transform="rotate(-90 128.9 244.4)">7.50</text>
<text x="133.9" y="246.7" transform="rotate(-90 133.9 246.7)">15.00</text>
<text x="173.9" y="246.7" transform="rotate(-90 173.9 246.7)">75.00</text>
<text x="178.9" y="246.7" transform="rotate(-90 178.9 246.7)">82.50</text>
</g>
<g font-size="3.2">
<text x="38.3" y="6.7">8</text>
<text x="90.2" y="6.7">7</text>
<text x="139.7" y="6.5">6</text>
<text x="190" y="6.5">5</text>
<text x="240.4" y="6.6">4</text>
<text x="290.4" y="6.7">3</text>
<text x="340.4" y="6.5">2</text>
<text x="391.9" y="6.7">1</text>
<text x="10.9" y="41.6">D</text>
<text x="418.9" y="40.7">D</text>
<text x="10.9" y="106.3">C</text>
<text x="418.4" y="106.4">C</text>
<text x="10.8" y="170.2">B</text>
<text x="419.4" y="170.6">B</text>
<text x="10.8" y="237.2">A</text>
<text x="418.6" y="236.8">A</text>
<text x="38.8" y="273.8">8</text>
<text x="90.4" y="273.8">7</text>
<text x="140.2" y="273.8">6</text>
<text x="190.1" y="273.9">5</text>
<text x="240.5" y="273.8">4</text>
<text x="289" y="273.9">3</text>
<text x="339.1" y="273.8">2</text>
<text x="389" y="272.9">1</text>
</g>
<g font-size="2.8">
<text x="291.8" y="16.8">ZONE</text>
<text x="308" y="16.8">REV.</text>
<text x="317.5" y="16.8">DESCRIPTION</text>
<text x="343.3" y="12.4">REVISIONS</text>
<text x="397.3" y="16.8">DATE</text>
<text x="310.2" y="21.2">1</text>
<text x="317.5" y="21.2">Rev A</text>
<text x="394" y="21.2">2/21/2017</text>
<text x="293.7" y="25.3">A4</text>
<text x="310.2" y="25.3">2</text>
<text x="317.5" y="25.3">Change tap size</text>
<text x="394" y="25.3">2/21/2017</text>
<text x="327" y="261.5">6061-T6</text>
<text x="414" y="272.5">B</text>
</g>
<g font-size="2.5">
<text x="327.6" y="237.1">ALL DIMENSIONS ARE IN</text>
<text x="334.3" y="239.6">MILLIMETERS</text>
</g>
<g font-size="2.1">
<text x="326" y="248.7">CONTACT</text>
<text x="330.6" y="251.4">(503) 327-4062</text>
<text x="326" y="257.5">MATERIAL</text>
<text x="332.2" y="253.7">andy.abate@gmail.com</text>
<text x="359.6" y="260.5" transform="rotate(-90 359.6 260.5)">PART NAME</text>
<text x="326" y="268.4">0.8 Rmax</text>
<text x="336.6" y="268.2">1519.29</text>
</g>
<g font-size="1.8">
<text x="328.7" y="234.2">UNLESS OTHERWISE SPECIFIED</text>
<text x="329.7" y="245.4">All geometry</text>
<text x="329.8" y="241.9">TOLERANCES</text>
<text x="330.8" y="243.6">0.1mm/deg</text>
<text x="344.5" y="242.7">THREADS</text>
<text x="345.6" y="244.4">6H/6g</text>
<text x="326.1" y="251.4">TEL.#</text>
<text x="326.1" y="253.7">EMAIL:</text>
<text x="359.3" y="268.5" transform="rotate(-90 359.3 268.5)">DWG.</text>
<text x="402.7" y="268.4">SHEET 1 OF 1</text>
<text x="404.5" y="265">SCALE</text>
<text x="411.4" y="265.1">2:3</text>
<text x="410.3" y="272.1">SIZE</text>
</g>
<g font-size="1.4">
<text x="358.2" y="245">THIS DOCUMENT AND THE INFORMATION CONTAINED IN IT ARE CONFIDENTIAL, AND CANNOT BE</text>
<text x="357.7" y="246.4">COPIED OR DISCLOSED IN WHOLE OR IN PART WITHOUT THE EXPRESS WRITTEN CONSENT OF THE DRL</text>
<text x="326.8" y="265.2">FINISH (um)</text>
<text x="337.6" y="265.3">MASS (g)</text>
</g>
</svg>
